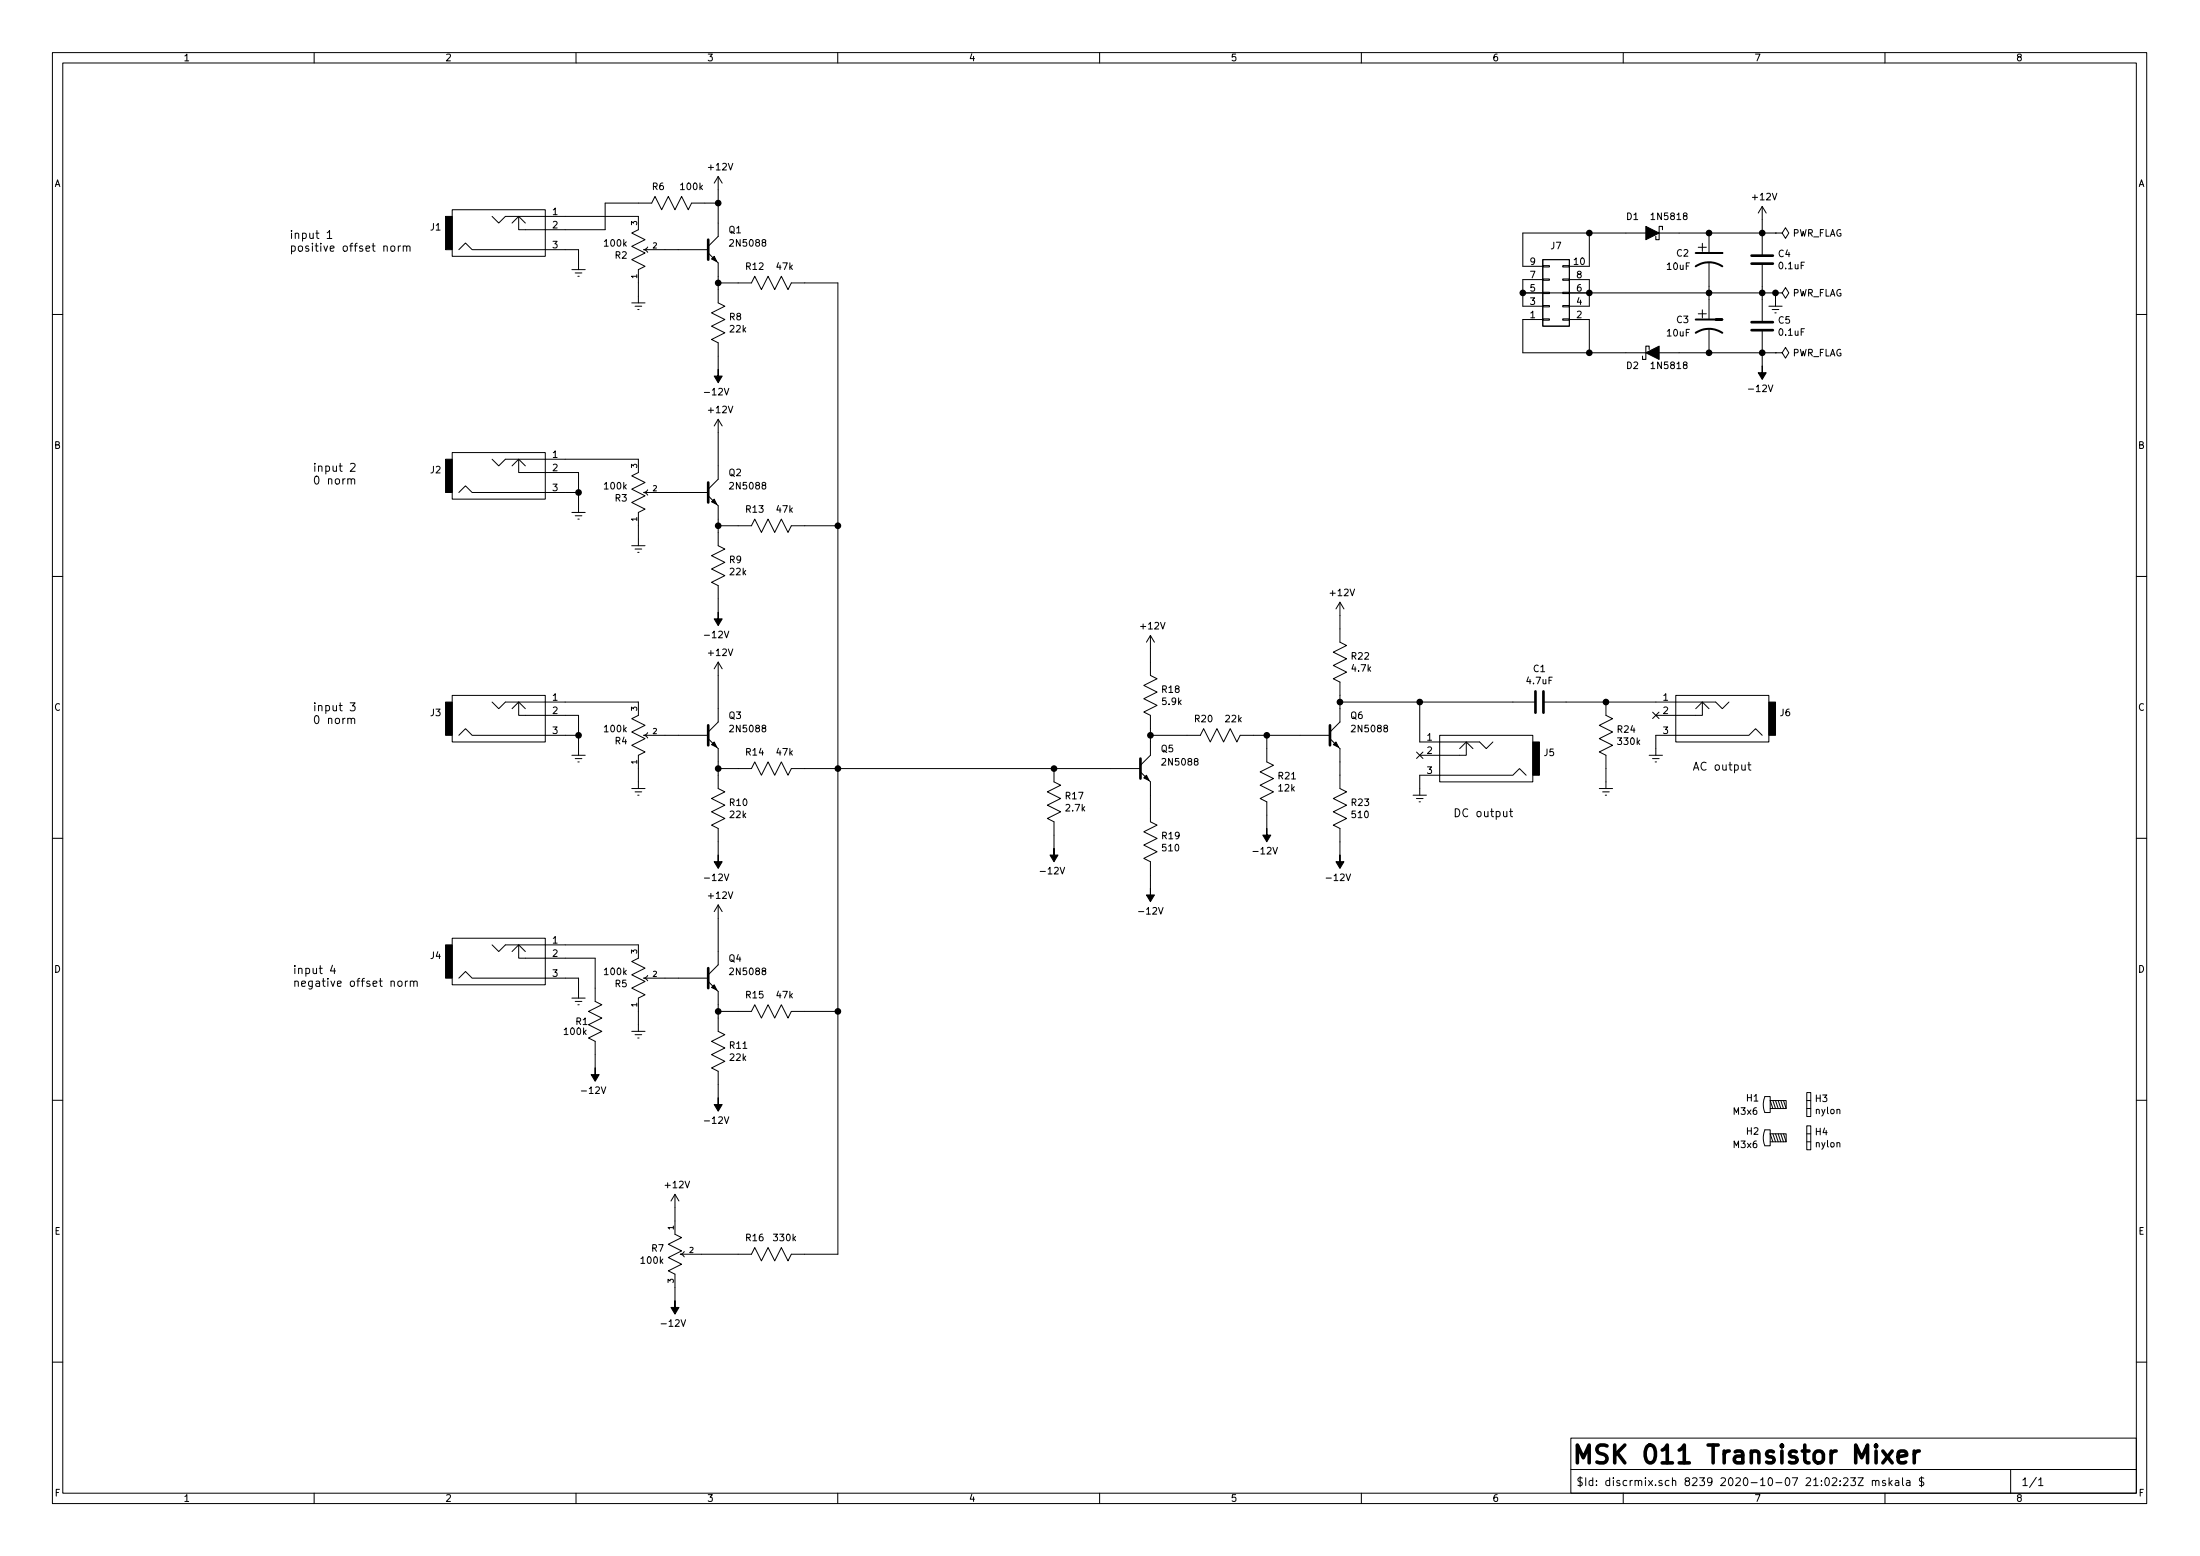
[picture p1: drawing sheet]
<svg xmlns="http://www.w3.org/2000/svg" width="420mm" height="297mm" viewBox="0 0 420 297" stroke-linecap="round" stroke-linejoin="round" font-family="sans-serif">
<g fill="none" stroke="#000" stroke-width=".19">
<path d="M10 10h400v277h-400zM12 12h396v273.1h-396zM60 10v2M110 10v2M160 10v2M210 10v2M260 10v2M310 10v2M360 10v2M137.2 38.8h-5.1l-.7 1.2-1.2-2.5-1.3 2.5-1.3-2.5-1.2 2.5-1.3-2.5-.6 1.3h-8.9v5.1h-16.5v-2.6M137.2 33.7v11.4l-1.9 1.9M137.2 33.7l-.8 1.3"/>
<path d="M137.2 33.7l.7 1.3M336.5 39.4v9.4M336.5 39.4l-.7 1.3M336.5 39.4l.8 1.3M62.5 44.4l.4-.4v1.5M62.5 45.5h.9M74.7 47.1l.2-.1 .4 .1 .1 .6-.1 .2-.4 .1-.2-.2zM76.1 47v1M76.5 47h-.3l-.1 .2M77 47.1l.2-.1h.4l.1 1M77 47v1M77.7 47.2l.2-.2h.3l.1 1"/>
<path d="M86.4 40h17.7v8.9h-17.7zM87.6 47.7l1.3-1.3 1.3 1.3h20.3v3.8M94 41.3l1.2 1.3 1.3-1.3h25.4v2.6l-1.3 .6 2.6 1.3-2.6 1.2 2.6 1.3-2.6 1.3 2.6 1.2-1.3 .7v6.3M97.8 42.6l1.3-1.3 1.2 1.3M109.2 51.5h2.6M109.9 52.1h1.2M110.4 52.7h.2M120.6 57.8h2.6M121.3 58.5h1.3M121.8 59.1h.2M123.2 47.7h12.1M123.7 47.2l-.2 .3-.6 .2 .5 .1 .3 .4"/>
<path d="M135.3 48.3l1.9 1.9v7.6l1.2 .7-2.5 1.2 2.5 1.3-2.5 1.3 2.5 1.2-2.5 1.3 1.3 .6v5.1M137.2 54h6.3l.6-1.3 1.3 2.6 1.3-2.6 1.3 2.6 1.2-2.6 1.3 2.6 .6-1.3h8.9v185.4h-8.9l-.6 1.3-1.3-2.5-1.2 2.5-1.3-2.5-1.3 2.5-1.3-2.5-.6 1.2h-13.3M290.8 55.9h48.3M294.6 49.6h5.1v12.7h-5.1zM294.6 50.7h1.3v.3h-1.3zM294.6 53.2h1.3v.3h-1.3zM294.6 55.8h1.3v.2h-1.3zM294.6 58.3h1.3v.3h-1.3zM294.6 53.4h-3.8v5.1h3.8M298.4 50.7h1.3v.3h-1.3zM298.4 53.2h1.3v.3h-1.3zM298.4 55.8h1.3v.2h-1.3z"/>
<path d="M298.4 58.3h1.3v.3h-1.3zM299.7 53.4h3.8v5.1h-3.8M303.5 44.5v6.3h-3.8M314.3 44.5h-23.5v6.3h3.8M316.9 44.5h22.2M326.4 44.5v3.8M326.4 50.1v10.9M336.5 50.3v11.2M337.8 58.5h2.6M338.5 59.1h1.2M339 59.7h.2M339.1 44.5h1.3l.6-1 .6 1-.6 1-.6-1"/>
<path d="M339.1 44.5h.1M339.1 55.9h1.3l.6-1 .6 1-.6 1-.6-1M339.1 55.9h.1M339.1 55.9v2.6M10 60h2M294.6 60.9h1.3v.2h-1.3zM294.6 61h-3.8v6.3h23.5M298.4 60.9h1.3v.2h-1.3zM299.7 61h3.8v6.3M316.9 67.3h22.2M326.4 62.8v4.5M336.5 63v6.9"/>
<path d="M339.1 67.3h1.3l.6-1 .6 1-.6 1.1-.6-1.1M339.1 67.3h.1M408 60h2M66.4 91.5l.2-.1 .4 .1 .1 .9M66.9 88.6l.6-.1 .2 .1 .1 .3-.9 1.1h.9M67.1 91.6a.36 .36 0 0 1 .3-.2 .36 .36 0 0 1 .3 .2v.8M86.4 86.4h17.7v8.9h-17.7zM87.6 94l1.3-1.3 1.3 1.3h20.3M94 87.7l1.2 1.2 1.3-1.2h25.4v2.5l-1.3 .6 2.6 1.3-2.6 1.3 2.6 1.3-2.6 1.2 2.6 1.3-1.3 .6v6.4M97.8 88.9l1.3-1.2 1.2 1.2M99.1 87.7v2.5h11.4v7.6M109.2 97.8h2.6"/>
<path d="M109.9 98.5h1.2M110.4 99.1h.2M123.2 94h12.1M123.7 93.5l-.2 .3-.6 .2 .5 .2 .3 .3M135.3 94.7l1.9 1.9v7.6l1.2 .6-2.5 1.3 2.5 1.3-2.5 1.2 2.5 1.3-2.5 1.3 1.3 .6v5.1M137.2 80v11.5l-1.9 1.9M137.2 80l-.8 1.3M137.2 80l.7 1.3M10 110h2M120.6 104.2h2.6M121.3 104.8h1.3M121.8 105.4h.2"/>
<path d="M137.2 100.4h6.3l.6-1.3 1.3 2.5 1.3-2.5 1.3 2.5 1.2-2.5 1.3 2.5 .6-1.2h8.9M255.9 115v7.6l1.3 .6-2.6 1.3 2.6 1.3-2.6 1.2 2.6 1.3-2.6 1.3 1.3 .6v7.6l-1.9 1.9M255.9 115l-.8 1.2M255.9 115l.8 1.2M408 110h2M66.4 137.2l.2-.1 .4 .1 .1 .9M66.9 134.2h.9l-.5 .6 .4 .1v.6l-.2 .2h-.4l-.2-.2M67.1 137.3a.36 .36 0 0 1 .3-.2 .36 .36 0 0 1 .3 .2v.8M86.4 132.8h17.7v8.8h-17.7zM94 134l1.2 1.3 1.3-1.3h25.4v2.6l-1.3 .6 2.6 1.3-2.6 1.2 2.6 1.3-2.6 1.3 2.6 1.2-1.3 .7v6.3M97.8 135.3l1.3-1.3 1.2 1.3M99.1 134v2.6h11.4v7.6"/>
<path d="M123.7 139.9l-.2 .3-.6 .2 .5 .1 .3 .4M137.2 126.4v11.4l-1.9 1.9M137.2 126.4l-.8 1.3M137.2 126.4l.7 1.3M219.7 121.3v7.6l1.3 .7-2.6 1.2 2.6 1.3-2.6 1.3 2.6 1.3-2.6 1.2 1.3 .7v7.6l-1.9 1.9M219.7 121.3l-.8 1.3M219.7 121.3l.8 1.3M255.9 134h37.3M271.1 134v7.6h11.5l1.2 1.3 1.3-1.3M294.8 134h32.9l1.2 1.3 1.3-1.3M306.7 134v2.6l1.3 .6-2.6 1.3 2.6 1.2-2.6 1.3 2.6 1.3-2.6 1.2 1.3 .7v6.3M315.6 136l1.2 1.2"/>
<path d="M316.8 136l-1.2 1.2M320 132.8h17.8v8.8h-17.8zM323.8 135.3l1.3-1.3 1.3 1.3M325.1 134v2.6h-8.9M87.6 140.4l1.3-1.3 1.3 1.3h20.3M109.2 144.2h2.6M109.9 144.8h1.2M110.4 145.5h.2M120.6 150.5h2.6M121.3 151.2h1.3M121.8 151.8h.2M123.2 140.4h12.1"/>
<path d="M135.3 141l1.9 1.9v7.6l1.2 .7-2.5 1.2 2.5 1.3-2.5 1.3 2.5 1.2-2.5 1.3 1.3 .7v5M137.2 146.7h6.3l.6-1.2 1.3 2.5 1.3-2.5 1.3 2.5 1.2-2.5 1.3 2.5 .6-1.3h66.7M201.3 146.7v2.6l1.3 .6-2.6 1.3 2.6 1.2-2.6 1.3 2.6 1.3-2.6 1.2 1.3 .7v5.1M217.8 147.4l1.9 1.9v7.6l1.3 .6-2.6 1.3 2.6 1.3-2.6 1.2 2.6 1.3-2.6 1.3 1.3 .6v5.1M219.7 140.4h9.5l.7-1.3 1.2 2.5 1.3-2.5 1.3 2.5 1.2-2.5 1.3 2.5 .7-1.2h17.1M241.9 140.4v5.1l1.3 .6-2.5 1.3 2.5 1.2-2.5 1.3 2.5 1.3-2.5 1.2 1.2 .7v5.1M254 141l1.9 1.9v7.6l1.3 .7-2.6 1.2 2.6 1.3-2.6 1.3 2.6 1.2-2.6 1.3 1.3 .7v5M269.9 151.8h2.5M270.5 152.4h1.3M270.5 143.6l1.3 1.2M271 153.1h.3M271.8 143.6l-1.3 1.2"/>
<path d="M275 140.4h17.7v8.9h-17.7zM278.8 142.9l1.2-1.3 1.3 1.3M280 141.6v2.6h-8.9M287.1 154.9l.1 .9 .4 .1 .2-.1M287.8 154.9v1M288.3 154.9h.6M288.5 154.4v1.3l.4 .2M291.5 148l-1.3-1.3-1.3 1.3h-17.8v3.8M305.4 150.5h2.6M306.1 151.2h1.2M306.6 151.8h.2M315 144.2h2.5"/>
<path d="M315.6 144.8h1.3M316.1 145.5h.3M333.8 146h.6M334 145.5v1.3l.4 .2M336.5 140.4l-1.2-1.3-1.3 1.3h-17.8v3.8M10 160h2M86.4 179.1h17.7v8.9h-17.7zM137.2 172.8l-.8 1.2M137.2 172.8v11.4l-1.9 1.9M137.2 172.8l.7 1.2M408 160h2M63.5 184.3l-.4 1.1h1"/>
<path d="M63.9 184.8v1.1M76 187.4l.3-.1 .4 .1 .1 .6-.2 .2-.3 .1-.3-.2zM77.4 187.3v1M77.9 187.3l-.5 .3M78.4 187.4l.2-.1 .3 .1 .1 .9M78.4 187.3v1M79 187.5a.36 .36 0 0 1 .3-.2 .36 .36 0 0 1 .4 .2v.8M87.6 186.7l1.3-1.2 1.3 1.2h20.3v3.8M94 180.4l1.2 1.2 1.3-1.2h25.4v2.5l-1.3 .7 2.6 1.2-2.6 1.3 2.6 1.3-2.6 1.2 2.6 1.3-1.3 .6v6.4M97.8 181.6l1.3-1.2 1.2 1.2M99.1 180.4v2.5h14.6v8.3l1.2 .6-2.5 1.3 2.5 1.2-2.5 1.3 2.5 1.3-2.5 1.3 1.3 .6v5.1M109.2 190.5h2.6"/>
<path d="M109.9 191.2h1.2M110.4 191.8h.2M120.6 196.9h2.6M121.3 197.5h1.3M121.8 198.2h.2M123.2 186.7h12.1M123.7 186.2l-.2 .3-.6 .2 .5 .2 .3 .3M135.3 187.4l1.9 1.9v7.6l1.2 .6-2.5 1.3 2.5 1.3-2.5 1.2 2.5 1.3-2.5 1.3 1.3 .6v5.1M137.2 193.1h6.3l.6-1.3 1.3 2.5 1.3-2.5 1.3 2.5 1.2-2.5 1.3 2.5 .6-1.2h8.9M10 210h2M337.1 209.3h1v3.1h-1a3.9 3.9 0 0 1 0-3.1zM337.1 215.7h1v3h-1a3.9 3.9 0 0 1 0-3z"/>
<path d="M338.1 211.6h3v-1.5h-3l.5 1.5M338.1 218h3v-1.6h-3l.5 1.6M338.6 210.1l.5 1.5M338.6 216.4l.5 1.6M339.1 210.1l.5 1.5M339.1 216.4l.5 1.6M339.6 210.1l.5 1.5M339.6 216.4l.5 1.6M340.1 210.1l.5 1.5M340.1 216.4l.5 1.6M340.6 210.1l.5 1.5M340.6 216.4l.5 1.6"/>
<path d="M345.1 208.6h.7v4.5h-.7zM345.1 214.9h.7v4.6h-.7zM345.1 211.6h.7M345.1 210.1h.7M345.1 218h.7M345.1 216.4h.7M408 210h2M128.9 228v7.6l1.3 .7-2.6 1.2 2.6 1.3-2.6 1.3 2.6 1.2-2.6 1.3 1.3 .6v5.1M128.9 228l-.8 1.3M128.9 228l.8 1.3M130.7 238.9l-.2 .3-.6 .2 .4 .1 .4 .4M10 260h2"/>
<path d="M300 274.5h108v10.6h-108zM408 260h2M60 285.1v1.9M110 285.1v1.9M160 285.1v1.9M210 285.1v1.9M260 285.1v1.9M300 280.5h108M310 285.1v1.9M352.1 282.3l.6-.2 .2 .4-.9 1.1h.9M353.4 282.1h1l-.5 .6 .4 .1v.7l-.2 .1-.7-.1M354.9 282.1h1l-1 1.5h1"/>
<path d="M357.6 282.7l.2-.1 .3 .1 .1 .9M357.6 282.6v1M358.2 282.8l.2-.2 .4 .1 .1 .9M360 285.1v1.9M360.1 282.7l-.4-.1-.2 .2 .1 .2 .5 .2v.3h-.6M360.8 282.1v1.5M360.9 283l.5 .6M361.4 282.6l-.6 .6M362 282.7h.6v.9M362.6 283h-.5a.29 .29 0 0 0-.2 .3 .29 .29 0 0 0 .2 .3l.5-.1M363.3 282.1v1.3l.3 .2M364.1 282.7h.6l.1 .9"/>
<path d="M364.8 283h-.5l-.2 .2 .2 .4 .5-.1M367 281.9v1.9M367.4 282.2l-.5-.1-.3 .3v.3l.8 .3v.5l-.3 .1-.5-.1M384 280.5v4.6M389.3 282.5l.5-.4v1.5M389.3 283.6h.9"/>
</g>
<path d="M359.6 277l1.8 2.3M361.4 277l-1.8 2.3M362.5 278.1l1.6-.3-.1-.6-.3-.2h-.7l-.3 .2-.2 .3v1.3l.2 .3 .3 .2h.7l.3-.2M365.6 277v2.3M366.5 277a.86 .86 0 0 0-.9 .6" fill="none" stroke="#000" stroke-width=".69"/>
<path d="M135.3 45.8v3.8M334.5 50.3h4.1M334.5 48.8h4.1M334.5 63h4.1M334.5 61.5h4.1M135.3 92.1v3.8M135.3 138.5v3.8M254 138.5v3.8M293.2 132v4.1M294.8 132v4.1M217.8 144.8v3.8M135.3 184.8v3.8" fill="none" stroke="#000" stroke-width=".51"/>
<g fill="#000" stroke="#000" stroke-width=".19">
<path d="M85.1 41.3h1.3v6.4h-1.3zM135.9 49.4l.5-.5 .5 1zM314.3 43.2l2.6 1.3-2.6 1.3zM137.2 70.5v1.3h.7l-.7 1.3-.8-1.3h.8zM314.3 67.3l2.6-1.2v2.5zM336.5 69.9v1.3h.8l-.8 1.2-.7-1.2h.7zM85.1 87.7h1.3v6.3h-1.3zM135.9 95.8l.5-.5 .5 1zM137.2 116.9v1.2h.7l-.7 1.3-.8-1.3h.8zM85.1 134h1.3v6.4h-1.3zM135.9 142.1l.5-.5 .5 1.1zM218.4 148.5l.5-.5 .6 1z"/>
<path d="M241.9 158.2v1.2h.8l-.8 1.3-.7-1.3h.7zM254.6 142.1l.5-.5 .6 1.1zM292.7 141.6h1.3v6.4h-1.3zM337.8 134h1.3v6.4h-1.3zM137.2 163.2v1.3h.7l-.7 1.3-.8-1.3h.8zM201.3 162v1.2h.8l-.8 1.3-.8-1.3h.8zM219.7 169.6v1.3h.8l-.8 1.2-.8-1.2h.8zM255.9 163.2v1.3h.8l-.8 1.3-.8-1.3h.8zM85.1 180.4h1.3v6.3h-1.3zM135.9 188.5l.5-.5 .5 1zM113.7 203.9v1.2h.7l-.7 1.3-.8-1.3h.8zM137.2 209.6v1.3h.7l-.7 1.2-.8-1.2h.8z"/>
<path d="M128.9 248.3v1.3h.8l-.8 1.3-.8-1.3h.8z"/>
</g>
<path d="M317.5 43.9v-.7h-.6v2.6h-.7v-.7M315 66.7v-.6h-.7v2.5h-.6v-.6" fill="none" stroke="#000" stroke-width=".2"/>
<path d="M323.8 50.8a4.6 4.6 0 0 1 5.1 0M323.8 48.3h5.1h-1.2M323.8 63.5a4.6 4.6 0 0 1 5.1 0M323.8 61h5.1h-1.2" fill="none" stroke="#000" stroke-width=".38"/>
<g fill="#000" stroke="#000" stroke-width=".25">
<circle cx="137.2" cy="38.8" r=".51"/>
<circle cx="137.2" cy="54" r=".51"/>
<circle cx="290.8" cy="55.9" r=".51"/>
<circle cx="303.5" cy="55.9" r=".51"/>
<circle cx="303.5" cy="44.5" r=".51"/>
<circle cx="326.4" cy="44.5" r=".51"/>
<circle cx="326.4" cy="55.9" r=".51"/>
<circle cx="336.5" cy="55.9" r=".51"/>
<circle cx="336.5" cy="44.5" r=".51"/>
<circle cx="339.1" cy="55.9" r=".51"/>
<circle cx="303.5" cy="67.3" r=".51"/>
<circle cx="326.4" cy="67.3" r=".51"/>
<circle cx="336.5" cy="67.3" r=".51"/>
<circle cx="110.5" cy="94" r=".51"/>
<circle cx="137.2" cy="100.4" r=".51"/>
<circle cx="160" cy="100.4" r=".51"/>
<circle cx="255.9" cy="134" r=".51"/>
<circle cx="271.1" cy="134" r=".51"/>
<circle cx="306.7" cy="134" r=".51"/>
<circle cx="110.5" cy="140.4" r=".51"/>
<circle cx="137.2" cy="146.7" r=".51"/>
<circle cx="160" cy="146.7" r=".51"/>
<circle cx="201.3" cy="146.7" r=".51"/>
<circle cx="219.7" cy="140.4" r=".51"/>
<circle cx="241.9" cy="140.4" r=".51"/>
<circle cx="137.2" cy="193.1" r=".51"/>
<circle cx="160" cy="193.1" r=".51"/>
</g>
<text font-size="4.7" x="300" y="279.4">MSK 011 Transistor Mixer</text>
<g font-size="2.8">
<text x="324.3" y="48.1">+</text>
<text x="324.3" y="60.8">+</text>
</g>
<g font-size="2.1">
<text x="55.2" y="45.6">input 1</text>
<text x="55.2" y="48">positive offset norm</text>
<text x="59.7" y="90.1">input 2</text>
<text x="59.7" y="92.5">0 norm</text>
<text x="59.7" y="135.8">input 3</text>
<text x="59.7" y="138.2">0 norm</text>
<text x="323.2" y="147.1">AC output</text>
<text x="277.5" y="156">DC output</text>
<text x="55.9" y="185.9">input 4</text>
<text x="55.9" y="188.4">negative offset norm</text>
<text x="301" y="283.7">$Id: discrmix.sch 8239 2020-10-07 21:02:23Z mskala $</text>
<text x="386" y="283.7">1/1</text>
</g>
<g font-size="1.8">
<text x="35" y="11.7">1</text>
<text x="85" y="11.7">2</text>
<text x="135" y="11.7">3</text>
<text x="185" y="11.7">4</text>
<text x="235" y="11.7">5</text>
<text x="285" y="11.7">6</text>
<text x="335" y="11.7">7</text>
<text x="385" y="11.7">8</text>
<text x="10.4" y="35.7">A</text>
<text x="135.5" y="32.5">+12V</text>
<text x="408.4" y="35.7">A</text>
<text x="105.6" y="41.1">1</text>
<text x="124.6" y="36.3">R6</text>
<text x="130.1" y="36.3">100k</text>
<text x="310.7" y="42">D1</text>
<text x="315.7" y="42">1N5818</text>
<text x="334.8" y="38.2">+12V</text>
<text x="82.2" y="44">J1</text>
<text x="105.6" y="43.6">2</text>
<text x="105.6" y="47.4">3</text>
<text x="115.6" y="47.1">100k</text>
<text x="139.2" y="44.5">Q1</text>
<text x="139.7" y="47.1">2N5088</text>
<text x="296.2" y="47.6">J7</text>
<text x="342.2" y="45.2">PWR_FLAG</text>
<text x="117.5" y="49.4">R2</text>
<text x="142.5" y="51.5">R12</text>
<text x="148.4" y="51.5">47k</text>
<text x="292.3" y="53.1">7</text>
<text x="292.3" y="50.6">9</text>
<text x="300.7" y="50.6">10</text>
<text x="301.1" y="53.1">8</text>
<text x="318.5" y="51.5">10uF</text>
<text x="320.2" y="49">C2</text>
<text x="339.7" y="49.1">C4</text>
<text x="339.9" y="51.4">0.1uF</text>
<text x="292.3" y="58.2">3</text>
<text x="292.3" y="55.7">5</text>
<text x="301.1" y="58.2">4</text>
<text x="301.1" y="55.7">6</text>
<text x="342.2" y="56.6">PWR_FLAG</text>
<text x="139.3" y="61.1">R8</text>
<text x="139.5" y="63.5">22k</text>
<text x="292.3" y="60.7">1</text>
<text x="301.1" y="60.7">2</text>
<text x="318.5" y="64.2">10uF</text>
<text x="320.2" y="61.7">C3</text>
<text x="339.7" y="61.8">C5</text>
<text x="339.9" y="64.1">0.1uF</text>
<text x="310.7" y="70.4">D2</text>
<text x="315.7" y="70.4">1N5818</text>
<text x="342.2" y="68">PWR_FLAG</text>
<text x="134.9" y="75.5">-12V</text>
<text x="334.3" y="74.8">-12V</text>
<text x="135.5" y="78.9">+12V</text>
<text x="10.4" y="85.7">B</text>
<text x="105.6" y="87.4">1</text>
<text x="105.6" y="90">2</text>
<text x="408.4" y="85.7">B</text>
<text x="82.2" y="90.4">J2</text>
<text x="105.6" y="93.8">3</text>
<text x="115.6" y="93.4">100k</text>
<text x="117.5" y="95.7">R3</text>
<text x="139.2" y="90.9">Q2</text>
<text x="139.7" y="93.4">2N5088</text>
<text x="142.5" y="97.9">R13</text>
<text x="148.4" y="97.9">47k</text>
<text x="139.3" y="107.5">R9</text>
<text x="139.5" y="109.8">22k</text>
<text x="254.2" y="113.8">+12V</text>
<text x="134.9" y="121.8">-12V</text>
<text x="135.5" y="125.2">+12V</text>
<text x="218" y="120.2">+12V</text>
<text x="258.2" y="125.9">R22</text>
<text x="258.3" y="128.2">4.7k</text>
<text x="291.7" y="130.6">4.7uF</text>
<text x="292.9" y="128.3">C1</text>
<text x="10.4" y="135.7">C</text>
<text x="82.2" y="136.7">J3</text>
<text x="105.6" y="133.8">1</text>
<text x="105.6" y="136.3">2</text>
<text x="139.2" y="137.2">Q3</text>
<text x="222" y="132.3">R18</text>
<text x="222.1" y="134.6">5.9k</text>
<text x="228.2" y="137.9">R20</text>
<text x="234.1" y="137.9">22k</text>
<text x="258" y="137.2">Q6</text>
<text x="317.7" y="133.8">1</text>
<text x="317.7" y="136.3">2</text>
<text x="340" y="136.7">J6</text>
<text x="408.4" y="135.7">C</text>
<text x="105.6" y="140.1">3</text>
<text x="115.6" y="139.8">100k</text>
<text x="117.5" y="142.1">R4</text>
<text x="139.7" y="139.8">2N5088</text>
<text x="221.8" y="143.6">Q5</text>
<text x="258.5" y="139.8">2N5088</text>
<text x="272.6" y="141.4">1</text>
<text x="272.6" y="143.9">2</text>
<text x="309" y="139.9">R24</text>
<text x="309.1" y="142.2">330k</text>
<text x="317.7" y="140.1">3</text>
<text x="142.5" y="144.2">R14</text>
<text x="148.4" y="144.2">47k</text>
<text x="222.3" y="146.1">2N5088</text>
<text x="244.2" y="148.8">R21</text>
<text x="272.6" y="147.7">3</text>
<text x="294.9" y="144.3">J5</text>
<text x="139.4" y="153.9">R10</text>
<text x="203.6" y="152.6">R17</text>
<text x="203.7" y="154.9">2.7k</text>
<text x="244.2" y="151.1">12k</text>
<text x="258.2" y="153.9">R23</text>
<text x="139.5" y="156.2">22k</text>
<text x="222" y="160.2">R19</text>
<text x="258.3" y="156.2">510</text>
<text x="199.1" y="166.9">-12V</text>
<text x="222.1" y="162.5">510</text>
<text x="239.7" y="163.1">-12V</text>
<text x="134.9" y="168.2">-12V</text>
<text x="135.5" y="171.6">+12V</text>
<text x="253.7" y="168.2">-12V</text>
<text x="217.9" y="174.6">-12V</text>
<text x="10.4" y="185.7">D</text>
<text x="82.2" y="183.1">J4</text>
<text x="105.6" y="180.1">1</text>
<text x="105.6" y="182.7">2</text>
<text x="139.2" y="183.6">Q4</text>
<text x="408.4" y="185.7">D</text>
<text x="105.6" y="186.5">3</text>
<text x="115.6" y="186.1">100k</text>
<text x="117.5" y="188.5">R5</text>
<text x="139.7" y="186.1">2N5088</text>
<text x="142.5" y="190.6">R15</text>
<text x="148.4" y="190.6">47k</text>
<text x="107.9" y="197.6">100k</text>
<text x="110" y="195.7">R1</text>
<text x="139.4" y="200.2">R11</text>
<text x="139.5" y="202.5">22k</text>
<text x="111.4" y="208.8">-12V</text>
<text x="134.9" y="214.5">-12V</text>
<text x="331.1" y="212.8">M3x6</text>
<text x="333.6" y="210.3">H1</text>
<text x="346.8" y="210.4">H3</text>
<text x="346.8" y="212.7">nylon</text>
<text x="331.1" y="219.2">M3x6</text>
<text x="333.6" y="216.6">H2</text>
<text x="346.8" y="216.7">H4</text>
<text x="346.8" y="219">nylon</text>
<text x="127.2" y="226.8">+12V</text>
<text x="10.4" y="235.7">E</text>
<text x="124.5" y="238.9">R7</text>
<text x="142.5" y="236.9">R16</text>
<text x="147.9" y="236.9">330k</text>
<text x="408.4" y="235.7">E</text>
<text x="122.6" y="241.3">100k</text>
<text x="126.7" y="253.3">-12V</text>
<text x="10.5" y="285.7">F</text>
<text x="35" y="286.7">1</text>
<text x="85" y="286.7">2</text>
<text x="135" y="286.7">3</text>
<text x="185" y="286.7">4</text>
<text x="235" y="286.7">5</text>
<text x="285" y="286.7">6</text>
<text x="335" y="286.7">7</text>
<text x="385" y="286.7">8</text>
<text x="408.5" y="285.7">F</text>
</g>
<g font-size="1.4">
<text x="121.7" y="43" transform="rotate(-90 121.7 43)">3</text>
<text x="124.7" y="47.4">2</text>
<text x="121.7" y="53.1" transform="rotate(-90 121.7 53.1)">1</text>
<text x="121.7" y="89.3" transform="rotate(-90 121.7 89.3)">3</text>
<text x="124.7" y="93.8">2</text>
<text x="121.7" y="99.5" transform="rotate(-90 121.7 99.5)">1</text>
<text x="121.7" y="135.7" transform="rotate(-90 121.7 135.7)">3</text>
<text x="124.7" y="140.1">2</text>
<text x="121.7" y="145.8" transform="rotate(-90 121.7 145.8)">1</text>
<text x="121.7" y="182" transform="rotate(-90 121.7 182)">3</text>
<text x="124.7" y="186.5">2</text>
<text x="121.7" y="192.2" transform="rotate(-90 121.7 192.2)">1</text>
<text x="128.7" y="234.7" transform="rotate(-90 128.7 234.7)">1</text>
<text x="131.7" y="239.2">2</text>
<text x="128.7" y="244.9" transform="rotate(-90 128.7 244.9)">3</text>
</g>
</svg>
